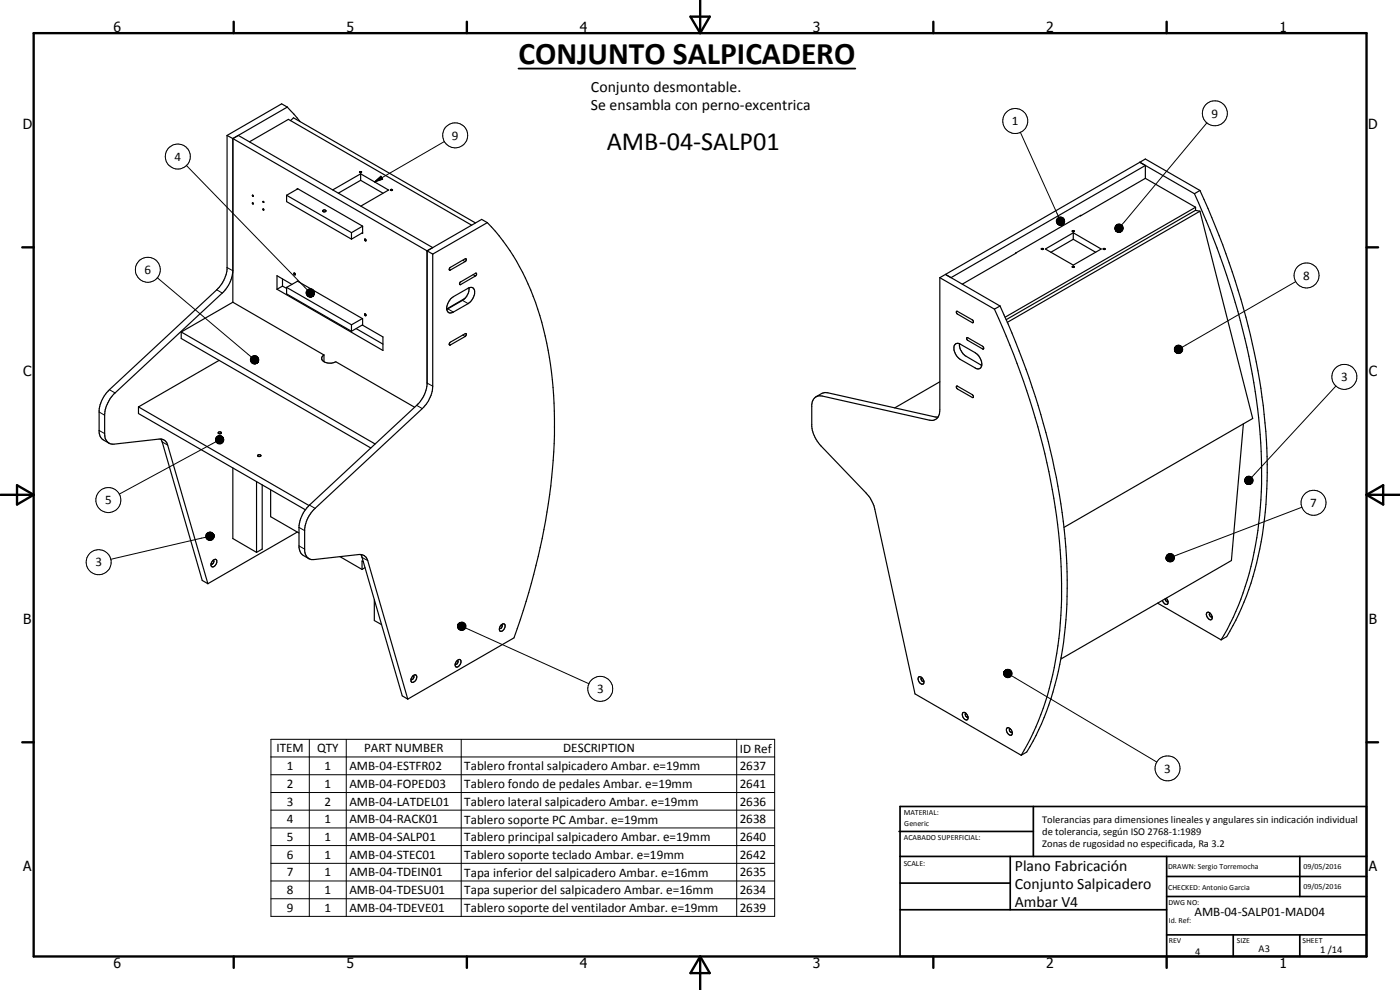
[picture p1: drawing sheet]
<svg xmlns="http://www.w3.org/2000/svg" width="420mm" height="297mm" viewBox="0 0 420 297" stroke-linecap="round" stroke-linejoin="round" font-family="sans-serif">
<g fill="none" stroke="#000" stroke-width=".35">
<path d="M86.2 32.1l-16.3 9.5M86.2 32.1l-1.7-.9-16.4 9.4M86.2 32.1l3.9 4.4M87.2 36.2l.9-.9 54.6 31.6M68.1 40.6v40.2a10.2 10.2 0 0 1-3 6.2l-32.3 29.9a10.2 10.2 0 0 0-3.1 6.2v6.5l.3 1.3a4.5 4.5 0 0 0 2.7 2.1M68.1 40.6l1.8 1M69.9 41.6v49.1M69.9 41.6l1.6-1 58.4 33.7M69.9 41.6l58.3 33.7M74.9 42.5l11.7-6.7 55 31.8M75.8 58.5l.2 .4zM86 58.6v1.9l19.5 11.3"/>
<path d="M86 58.6l19.5 11.2M89.2 56.8v-.2l19.6 11.3M89.4 56.6l-3.4 2M107.9 51.6h.6l-.2 .2zM108.2 52.2l-8.3 4.8M108.2 54.1l-6.7 3.9M108.2 52.2v1.9M108.2 52.2l8.4 4.8-8.3 4.8M108.2 54.1l6.7 3.9M117.2 57l.3-.2 .3 .3-.3 .1zM342.1 48.7l1.6-1 16.4 9.4M342.1 48.7l16.4 9.4"/>
<path d="M342.1 48.7l1.6 1M342.1 48.7l-58.4 33.6M343.7 49.7v3.8M343.7 49.7l-58.3 33.6-1.7-1M343.7 53.5l-19.5 11.2M343.7 53.5l15.1 8.7M358.5 58.1a211.6 211.6 0 0 1 19.9 74.8 112 112 0 0 1-6.7 48.8l-3.3 7-1.9 3.3M360.1 57.1a211.3 211.3 0 0 1 20.1 77.4 110.7 110.7 0 0 1-6.1 44.3l-2.3 5.5-2.7 5.1-.9 1.6-1.7 1M360.1 57.1l-1.6 1M75.8 60.9l.2 .3zM78.9 60.5h.3v.2zM78.9 62.8h.3v.2z"/>
<path d="M96.8 63.2a.46 .46 0 0 1 .6-.3 .46 .46 0 0 1 .3 .6h-.6zM105.5 69.8v2M108.8 67.9v2.1l-.1-.1M108.8 69.8l-3.3 2M108.8 67.9l-3.3 1.9M109.4 71.8a.26 .26 0 0 1 .4 .1 .26 .26 0 0 1-.2 .4zM109.5 71.7v.1M128.2 75.3v40.1a9.9 9.9 0 0 1-3.2 6.2l-32.1 30a10.5 10.5 0 0 0-3.2 6.1v6.6l.2 .8 .9 1.4 1.9 1.1M128.2 75.3l1.7 .9M129.9 76.2v39.7a10.1 10.1 0 0 1-3.2 6.7l-32.1 29.9a9.9 9.9 0 0 0-3.2 6.2v6.6l.4 1.2 .9 1.1M146.3 66.8a70.8 70.8 0 0 1 17.8 36.1 140.4 140.4 0 0 1-.4 53.4 214.1 214.1 0 0 1-9.4 35.1l-31.9 18.4M146.3 66.8l-16.4 9.4"/>
<path d="M146.3 66.8l-1.7-1-16.4 9.5M304.8 75.9v.1M304.8 75.9l-16 9.4M312.5 74.6l.5-.1 .1 .3h-.5zM313.7 74.7l8.4-4.9 8.4 4.9-8.4 4.8zM321.9 69.2l.5 .2-.4 .1-.2-.2zM322.1 69.8v2M322.1 71.8l6.7 3.9M322.1 71.8l-6.7 3.9M324.4 64.7l-19.6 11.2M331.1 74.6h.5a.26 .26 0 0 1-.2 .3 .26 .26 0 0 1-.3-.3zM358.8 63.1l1.3 .3"/>
<path d="M358.8 63.1l-56.8 32.8M358.8 62.2v.9M358.8 62.2l-57.1 33M360.1 63.4l-57.8 33.3M360.1 63.4l15.9 62.2-56.7 32.6M54.4 99.6l58.2 33.6M54.4 99.6v2l56.9 32.8M69.9 81.2a9.9 9.9 0 0 1-3.2 6.7l-32.2 30a10.1 10.1 0 0 0-3.1 6.7v5.5a3.1 3.1 0 0 0 1.3 2.9M69.9 90.7l27.3 15.8M69.9 90.7l-15.5 8.9M84.8 83.7v2.2M84.8 85.9l1.2 .6"/>
<path d="M84.8 85.9l-1.7 .9M86 86.2v2l19.5 11.2M86 86.2l19.5 11.3M87.6 85.3l-4.5-2.6v4.1M88.3 81.9l.2 .1 .1 .5-.3-.2zM89.2 84.4l19.6 11.2v2l6.1 3.5v4.1l-31.8-18.4M89.3 84.4l-3.3 1.8M105.5 97.5v1.9M106.9 98.6l8 4.7M108.7 95.6l-3.2 1.9M108.8 97.5l-3.3 1.9M109.4 94.2l.4 .1v.4z"/>
<path d="M109.5 94.1v.1M135 80.3l4.6-2.7a.43 .43 0 0 1 .4 .5 .43 .43 0 0 1-.4 .4l-4.7 2.6-.1-.3zM138.1 84.6l4.7-2.6a.47 .47 0 0 1 .2 .4 .47 .47 0 0 1-.3 .4l-4.6 2.6-.2-.2zM139.5 89.5l-5.4 3.2M140.7 86.4a4.4 4.4 0 0 1-1.9 3.7l-4.7 2.7M140.7 86.4a1.24 1.24 0 0 1 1.5 .2 1.24 1.24 0 0 1 .2 1.4 4.6 4.6 0 0 1-1.9 3.1l-4.5 2.5a1.19 1.19 0 0 1-1.2 .3 1.19 1.19 0 0 1-.7-1.1M140.7 86.4l-4.7 2.6a4.6 4.6 0 0 0-1.9 3.8M282.1 83.3v39.7a2.6 2.6 0 0 1-3.2 3.1l-32.2-7.3h-1.1l-.7 .2M282.1 83.3l16.3 9.5M283.7 82.3l-1.6 1M283.7 82.3l16.4 9.5M287.1 93.5l.2-.1 4.5 2.6a.43 .43 0 0 1 .4 .4 .43 .43 0 0 1-.4 .4l-4.6-2.7z"/>
<path d="M298.4 92.8a208.7 208.7 0 0 1 20.1 79.8 104.6 104.6 0 0 1-7.6 45.5l-1.7 3.6-2.7 4.9M300.1 91.8a218.1 218.1 0 0 1 19.8 72.3 117 117 0 0 1-5.8 49.4l-1.5 3.7-3.5 6.8-1 1.6-1.6 1M300.1 91.8l-1.7 1M321.8 80.1l.3-.2 .3 .2-.3 .2zM65.8 108.1l-24.2 14M97.2 106.5v2M97.2 106.5a1.18 1.18 0 0 0-.6 1.3 1.18 1.18 0 0 0 1.1 1l1.8 .2 1.3-.5 23.6 13.7M135.2 102.7l4.7-2.6v.5l-.3 .4-4.6 2.5-.2-.3zM244.9 119l-.8 .8-.5 1.6v6.6a10.2 10.2 0 0 0 2.8 5.8l13.6 14.2a10.3 10.3 0 0 1 2.5 4.8l12.1 55.4 31.9 18.4M244.9 119a4.3 4.3 0 0 1 3.5-1.1l33.1 7.2M282.1 114.6l-13.6 7.8M287.1 115.9h.2l4.5 2.5 .3 .4v.5l-4.8-2.6z"/>
<path d="M287.9 103.1a4.5 4.5 0 0 0 2 3.8l4.7 2.7M288 103.1a1.25 1.25 0 0 0-1.4 .3 1.25 1.25 0 0 0-.3 1.4 4.5 4.5 0 0 0 1.9 3.1l4.5 2.5a1.18 1.18 0 0 0 1.2 .2 1.18 1.18 0 0 0 .7-1M288 103.1l4.7 2.7a4.3 4.3 0 0 1 1.9 3.8M290.1 101.4l.4-.1 4.4 2.6 .3 .8-.2 .1-4.5-2.6-.4-.4zM32.7 133l1.5 .3 13.5-1.6a2.27 2.27 0 0 1 2.6 1.9l12.1 41.5M41.6 122.1l51.1 29.6M41.6 122.1v2l50 28.9M48.3 131.7l12.4 42.5 1.7 .9M65.5 129.8l.6-.2 .4 .2a.47 .47 0 0 1-.5 .4 .47 .47 0 0 1-.5-.4zM77.4 136.6l.5-.2 .4 .3a.56 .56 0 0 1-.5 .3 .56 .56 0 0 1-.5-.3zM373.2 127.2l-3.6 41-51.2 29.5M69.9 140.4v21.2l7.1 4.1"/>
<path d="M77 144.5v21.2M78.7 145.5v19.3l-1.7 .9M81.2 147v8l8.5 4.9M89.2 159.6l-26.8 15.5M63.4 169.2h.1M64 168.1l.7-.3a1.29 1.29 0 0 1-.4 2.1l-.5 .2-.5-.4 .2-1zM64 168.1a.64 .64 0 0 1 0 .8 .64 .64 0 0 1-.6 .3M92.7 167.6l1.5 .3 13.6-1.5a2.33 2.33 0 0 1 2.6 1.8l12 41.6M102 167l6.7 3.9M108.3 166.4l12.4 42.4 1.7 1M109 168.5l-.3-.2v2.6M109.5 170.3l-.8 .6"/>
<path d="M112.3 180v6.2l2.2 1.2M349.7 179.7v.3a.54 .54 0 0 0 .3 .5 .54 .54 0 0 0 .6-.1M350 179.5a1.16 1.16 0 0 1 .2 1.9l-.6-.2-.7-1.1M137.2 198.2a.59 .59 0 0 1 .1 .7 .59 .59 0 0 1-.7 .3M137.2 198.2l.8-.3a1.34 1.34 0 0 1-.6 2.2l-.5 .1a1.35 1.35 0 0 1 .3-2zM149.9 188.5v.1M150.3 187.6l.6-.4h.5a1.36 1.36 0 0 1 0 1.5 1.36 1.36 0 0 1-1.4 .6 1.56 1.56 0 0 1 .3-1.7zM150.4 187.5a.62 .62 0 0 1 .2 .8 .62 .62 0 0 1-.7 .3M347.4 181l19.1 11M362.2 183.8a1.38 1.38 0 0 1 1.4 .6 1.38 1.38 0 0 1 0 1.5 1.46 1.46 0 0 1-1.4-2.1zM363.2 184h-.1a.66 .66 0 0 0 0 .8 .66 .66 0 0 0 .7 .2M123.8 202.9a.69 .69 0 0 1 .9-.4 .69 .69 0 0 1 .3 1 1.1 1.1 0 0 1-1.6 1v-.9z"/>
<path d="M123.9 202.8h.2a.69 .69 0 0 1 0 .7 .69 .69 0 0 1-.7 .4l-.1-.1M275.7 203.1a1.41 1.41 0 0 1 1.3 .7 1.41 1.41 0 0 1 .1 1.4 1.44 1.44 0 0 1-1.4-2.1zM276.7 203.3l-.1 .1a.69 .69 0 0 0-.1 .7 .69 .69 0 0 0 .7 .3l.1-.1M289 213.9a1.31 1.31 0 0 1 1.3 .6 1.31 1.31 0 0 1-.2 1.5 1.59 1.59 0 0 1-1.1-2.1zM289.9 214l-.1 .1a.63 .63 0 0 0 0 .7 .63 .63 0 0 0 .7 .3M302.2 218.4a1.34 1.34 0 0 1 1.4 .7 1.34 1.34 0 0 1-.2 1.5 1.54 1.54 0 0 1-1.2-2.2zM303.2 218.7h-.1a.69 .69 0 0 0-.1 .7 .69 .69 0 0 0 .7 .4l.1-.1"/>
</g>
<g fill="none" stroke="#000" stroke-width=".3">
<path d="M306.2 39.7l11.5 25.5M362.2 36.9l-25.6 30.6M56 49.7l36.2 37.3M112.4 54.6l1.9-1.7 .5 .9zM133.4 42.5l-21 12.1M138.9 78.1l.7 .4M317 66.2l1.8 1.3-1.8-1.1zM317 66.4l1.8 1.1-1.7-.8zM317.1 66.7l1.7 .8-1.7-.6zM317.1 65.9l1.7 1.6-1.8-1.3zM317.1 66.9l1.7 .6-1.5-.3zM317.2 65.7l1.6 1.8-1.7-1.6z"/>
<path d="M317.3 67.2l1.5 .3zM317.4 65.4l.2-.1 1.2 2.2zM317.4 65.4l1.4 2.1-1.6-1.8zM317.5 67.4l1.3 .1zM317.6 65.3l.3-.1 .9 2.3zM317.7 67.5h1.1zM317.9 65.2l.3-.1 .6 2.4zM318 67.6l.8-.1zM318.2 65.1h.2l.4 2.4zM318.3 67.6l.5-.1zM318.4 65.1l.3 .1 .1 2.3zM318.5 67.6l.3-.1z"/>
<path d="M318.7 65.2l.2 .1-.1 2.2zM318.8 67.5l.4-.3zM318.8 67.5l.6-.5zM318.8 65.2v2.3M318.9 65.3l.2 .1-.3 2.1zM319.1 65.4l.2 .3-.5 1.8zM319.3 65.7l.1 .2-.6 1.6zM319.4 65.9l-.6 1.6zM319.5 66.7l-.7 .8zM319.5 66.2v.2l-.7 1.1zM319.5 66.4l-.7 1.1zM334.6 68.5l.5 .9z"/>
<path d="M334.6 68.2l.5 1.2zM334.6 68.7l.5 .7zM334.7 67.9l.4 1.5zM334.7 69l.4 .4zM334.8 67.7l.3 1.7-.4-1.5zM334.8 69.2l.3 .2zM335 67.5l.2-.1-.1 2zM335 67.5l.1 1.9-.3-1.7zM335.1 69.4l.4 .3zM335.1 69.4l.7 .3zM335.1 69.4l1 .3zM335.1 69.4l1.2 .2z"/>
<path d="M335.1 69.4l1.5 .1-.3 .1zM335.1 69.4l1.7-.1zM335.1 69.4l1.8-.3-.1 .2zM335.1 69.4l1.9-.6-.1 .3zM335.1 69.4l2-.8-.1 .2zM335.1 69.4l2-1.1v.3zM335.1 69.4l1.9-1.3 .1 .2zM335.1 69.4l1.8-1.6 .1 .3zM335.1 67.4v2M335.2 67.4l.3-.1-.4 2.1zM335.5 67.3l.3-.1-.7 2.2zM335.8 67.2h.2l-.9 2.2z"/>
<path d="M336 67.2l.3 .1-1.2 2.1zM336.3 67.3l.2 .1-1.4 2zM336.5 67.4l.3 .2-1.7 1.8zM336.8 67.6l.1 .2-1.8 1.6zM47.2 83.4l28.3 23.7M65.1 87l1.6 .9M68.1 80.3l1.8 .9M91.9 87.8l2.1 1-2.1-.7zM91.9 87.6l2.1 1.2-2.1-1zM91.9 88.1l2.1 .7-2-.4zM92 88.4l2 .4-1.9-.2zM92 87.3l2 1.5-2.1-1.2z"/>
<path d="M92.1 88.6l1.9 .2h-1.7zM92.1 87.1l.3-.2 1.6 1.9zM92.1 87.1l1.9 1.7-2-1.5zM92.3 88.8h1.7l-1.5 .2zM92.4 86.9l.2-.1 1.4 2zM92.5 89l1.5-.2zM92.6 86.8l.2-.1 1.2 2.1zM92.7 89.1l1.3-.3zM92.8 86.7h.3l.9 2.1zM93 89.2l1-.4zM93.1 86.7h.3l.6 2.1zM93.2 89.2l.8-.4z"/>
<path d="M93.4 86.7h.2l.4 2.1zM93.5 89.1l.5-.3zM93.6 86.7l.3 .2 .1 1.9zM93.8 88.9l.2-.1zM93.9 86.9l.2 .2-.1 1.7zM94.1 87.1l.1 .2-.2 1.5zM94.2 87.3l-.2 1.5zM94.3 88.3l-.3 .5zM94.3 87.5l-.3 1.3zM94.3 88.1l-.3 .7zM94.3 87.8l-.3 1zM134.4 92.7l1.6 .9"/>
<path d="M134.8 80.8l.4 .2M137.9 85.2l.3 .2M138.8 90.1l1.7 1M142 82.4l.7 .4M388.9 84.5l-34.1 19.7M32.8 116.9l1.7 1M75.1 108l2.3 .8-2.2-.5zM75.2 107.7l2.2 1.1-2.3-.8zM75.2 107.5l2.2 1.3-2.2-1.1zM75.2 108.3l2.2 .5-2.1-.3zM75.3 108.5l2.1 .3h-1.9zM75.3 108.6h2.1"/>
<path d="M75.3 107.2l2.1 1.6-2.2-1.3zM75.5 108.8h1.9l-1.8 .2zM75.5 107.1l.3-.2 1.6 1.9zM75.5 107.1l1.9 1.7-2.1-1.6zM75.6 109l1.8-.2-1.5 .3zM75.8 106.9l.2-.1 1.4 2zM75.9 109.1l1.5-.3zM76 106.8l.3-.1 1.1 2.1zM76.1 109.2l1.3-.4zM76.3 106.7h.2l.9 2.1zM76.4 109.2l1-.4zM76.5 106.7l.3 .1 .6 2z"/>
<path d="M76.7 109.2l.7-.4zM76.8 106.8h.2l.4 2zM76.9 109.1l.5-.3zM77 106.8l.2 .3 .2 1.7zM77.2 109l.2-.2zM77.2 107.1l.2 .1v1.6zM77.4 107.2v1.6zM77.5 107.5l-.1 1.3zM77.6 108.3l-.2 .5zM77.6 108l-.2 .8zM77.6 107.7l-.2 1.1zM128.2 114.9l1.7 1"/>
<path d="M134.8 103.3l.4 .2M138.9 100.5l.7 .5M352.5 104.6l.1 .9zM352.5 104.9l.1 .6zM352.5 104.4l.1 1.1zM352.5 105.2l.1 .3zM352.6 105.5l.4 .3zM352.6 105.5l.6 .5zM352.6 105.5l.9 .5zM352.6 105.5l1.1 .6zM352.6 105.5l1.4 .5-.3 .1zM352.6 105.5l1.7 .4-.3 .1z"/>
<path d="M352.6 105.5l1.9 .3-.2 .1zM352.6 105.5l2.1 .1-.2 .2zM352.6 105.5l2.2-.1-.1 .2zM352.6 105.5l2.3-.4-.1 .3zM352.6 105.5l2.4-.7-.1 .3zM352.6 105.5l2.3-.9 .1 .2zM352.6 105.5l2.3-1.2v.3zM352.6 105.5l2.1-1.4 .2 .2zM352.6 105.5l1.9-1.6 .2 .2zM352.6 104.1l.2-.2-.2 1.6zM352.6 104.1v1.4zM352.6 105.5h2.2"/>
<path d="M352.8 103.9l.2-.1-.4 1.7zM353 103.8l.3-.2-.7 1.9zM353.3 103.6h.2l-.9 1.9zM353.5 103.6l.3-.1-1.2 2zM353.8 103.5l.3 .1-1.5 1.9zM354.1 103.6l.2 .1-1.7 1.8zM354.3 103.7l.2 .2-1.9 1.6zM400.9 115.8l-25.2 27.4M29.7 129.2l1.7 .9M29.7 123.6l1.7 1M48.7 132.6l1.6 1M64.7 131.6l2.3-.2-2.3 .5z"/>
<path d="M64.7 131.9l2.3-.5-2.3 .8zM64.7 132.2l2.3-.8-2.3 1zM64.7 131.5h2.3M64.7 132.4l2.3-1-2.2 1.2zM64.8 131.4h2.2l-2.3 .2zM64.8 132.5l-29 15.8M64.8 131.3h2.2M64.8 132.6l2.2-1.2-1.9 1.4zM64.9 131.1l.2-.1 1.9 .4zM64.9 131.1l2.1 .3h-2.2zM65.1 132.8l1.9-1.4-1.7 1.6zM65.1 131l.3-.2 1.6 .6z"/>
<path d="M65.3 133l1.7-1.6-1.5 1.7zM65.4 130.8l.2-.1 1.4 .7zM65.6 130.7l1.4 .7zM65.9 130.7l1.1 .7zM66.2 130.7l.8 .7zM66.4 130.8l.6 .6zM66.6 130.9l.4 .5zM67 131.4l-1.2 1.8-.3-.1zM67 131.4l-.9 1.8h-.3zM67 131.4l-.7 1.7-.2 .1zM67 131.4l-.5 1.6-.2 .1zM67 131.4l-.3 1.4-.2 .2z"/>
<path d="M67 131.4v1.2l-.3 .2zM67 131.4v1.2zM67 131.4l.1 1zM67 131.4l.1 .7zM67 131.4l.1 .5zM67 131.4l.1 .2zM125 121.6l1.7 1M62.3 159.9l.2-.1 1.7 .8zM62.5 159.8l.3-.1 1.4 .9zM62.8 159.7l.2-.1 1.2 1zM63 159.6l.3 .1 .9 .9zM63.3 159.7l.9 .9z"/>
<path d="M63.5 159.8l.7 .8zM63.8 159.9l.4 .7zM89.7 158.2l1.7 1M92.9 151.6l1.7 .9M373.5 144.1l.5 .9zM373.6 143.8l.4 1.2zM373.6 144.4l.4 .6zM373.7 144.6l.3 .4zM373.7 143.6l.3 1.4-.4-1.2zM373.8 144.8l.2 .2zM373.8 143.3l.2-.2v1.9zM373.8 143.3l.2 1.7z"/>
<path d="M374 145l.4 .3zM374 145l.7 .4zM374 145l1 .4zM374 145l1.2 .3zM374 145l1.4 .2-.2 .1zM374 145h1.7l-.3 .2zM374 145l1.9-.2-.2 .2zM374 145l2-.4-.1 .2zM374 145l2-.7v.3zM374 145l2.1-.9-.1 .2zM374 145l2-1.2 .1 .3zM374 145l1.9-1.4 .1 .2z"/>
<path d="M374 145l1.7-1.7 .2 .3zM374 143.1l.3-.1-.3 2zM374.1 143v2M374.3 143l.2-.1-.5 2.1zM374.5 142.9h.3l-.8 2.1zM374.8 142.9h.3l-1.1 2.1zM375.1 142.9l.2 .1-1.3 2zM375.3 143l.3 .1-1.6 1.9zM375.6 143.1l.1 .2-1.7 1.7zM390.7 152.2l-38.3 14.7M61.8 160.8l2.4-.2-2.4 .4zM61.8 161l2.4-.4-2.4 .7z"/>
<path d="M61.8 161.2l-28.5 6.6M61.8 160.7h2.4M61.8 160.5l2.4 .1-2.4 .2zM61.8 161.3l2.4-.7-2.3 .9zM61.9 160.3l2.3 .3-2.4-.1zM61.9 161.5l2.3-.9-2.1 1.2zM62 160.1l.3-.2 1.9 .7zM62 160.1l2.2 .5-2.3-.3zM62.1 161.8l2.1-1.2-1.9 1.3zM62.3 161.9l1.9-1.3-1.7 1.5zM62.5 162.1l1.7-1.5-1.4 1.5zM64 160.1l.2 .5z"/>
<path d="M64.2 160.6l-1.1 1.5h-.3zM64.2 160.6l-.9 1.5h-.2zM64.2 160.6l-.6 1.4-.3 .1zM64.2 160.6l-.6 1.4zM64.2 160.6l-.4 1.2zM64.2 160.6l-.2 1.1zM64.2 160.6l-.1 .8zM64.2 160.6v.6zM64.2 160.6v.3zM89.7 163.8l1.7 1M108.7 167.3l1.7 .9M350 167.3v.5z"/>
<path d="M350 167.5v.3zM350 167v.8zM350 167.8l.3 .4zM350 167.8l.6 .6zM350 167.8l.8 .7zM350 167.8l1.1 .8zM350 167.8l1.3 .8zM350 167.8l1.6 .7-.3 .1zM350 167.8l1.8 .6-.2 .1zM350 167.8l2.1 .5-.3 .1zM350 167.8l2.2 .3-.1 .2zM350 167.8h2.4l-.2 .3z"/>
<path d="M350 167.8l2.5-.2-.1 .2zM350 167.8l2.5-.5v.3zM350 167.8l2.4-.8 .1 .3zM350 167.8l2.3-1 .1 .2zM350 167.8l2.2-1.3 .1 .3zM350 167.8l1.9-1.4 .3 .1zM350 167.8l1.7-1.6 .2 .2zM350 167.9h2.4M350 167.7h2.5M350.1 166.8l-.1 1zM350.3 166.5l.2-.2-.5 1.5zM350.3 166.5l-.3 1.3z"/>
<path d="M350.5 166.3l.2-.1-.7 1.6zM350.7 166.2l.2-.1-.9 1.7zM350.9 166.1h.3l-1.2 1.7zM351.2 166.1h.3l-1.5 1.7zM351.5 166.1l.2 .1-1.7 1.6zM137.4 187.4l-.1 .5zM137.4 187.4v.8zM137.4 187.4v1.1zM137.4 187.4l.2 1.3zM137.4 187.4l.4 1.5-.2-.2zM137.4 187.4l.6 1.6-.2-.1zM137.4 187.4l.8 1.7-.2-.1z"/>
<path d="M137.4 187.4l1.1 1.7h-.3zM137.4 187.4l1.4 1.7h-.3zM137.4 187.4l1.7 1.7h-.3zM137.4 187.4l1.9 1.5-.2 .2zM137.4 187.4l2.1 1.4-.2 .1zM137.4 187.4l2.2 1.2-.1 .2zM137.4 187.4l2.4 .9-.2 .3zM137.4 187.4l2.4 .6v.3zM137.4 187.4l2.4 .3v.3zM137.4 187.4l2.4 .1v.2zM137.4 187.4l2.2-.2 .2 .3zM137.4 187.4l2.1-.3 .1 .1z"/>
<path d="M137.4 187.4l1.9-.5 .2 .2zM137.4 187.4l1.6-.7 .3 .2zM137.4 187.4l1.6-.7zM137.4 187.4l1.4-.7zM137.4 187.4l1.1-.7zM137.4 187.4h2.4M137.6 187.2l.1-.2-.3 .4zM137.6 187.2l-.2 .2zM137.7 187l.3-.2-.6 .6zM138 186.8l.2-.1-.8 .7zM139.7 188.4l37 16.7M301.4 201.5l-.2 .5z"/>
<path d="M301.4 201.5l-.2 .7zM301.4 201.5l-.1 1zM301.4 201.5v1.2zM301.4 201.5l.2 1.4zM301.4 201.5l.4 1.6-.2-.2zM301.4 201.5l.6 1.7-.2-.1zM301.4 201.5l.9 1.8-.3-.1zM301.4 201.5l1.1 1.8h-.2zM301.4 201.5l1.4 1.8h-.3zM301.4 201.5l1.7 1.7-.3 .1zM301.4 201.5l1.9 1.5-.2 .2zM301.4 201.5l2.1 1.3-.2 .2z"/>
<path d="M301.4 201.5l2.2 1.1-.1 .2zM301.4 201.5l2.3 .9-.1 .2zM301.4 201.5l2.3 .6v.3zM301.4 201.5l2.3 .3v.3zM301.4 201.5h2.2l.1 .3zM301.4 201.5l2.1-.2 .1 .2zM301.4 201.5l1.9-.4 .2 .2zM301.4 201.5l1.7-.5 .2 .1zM301.4 201.5l1.4-.6 .3 .1zM301.4 201.5l1.4-.6zM301.4 201.5l1.1-.7zM301.4 201.5l.9-.7z"/>
<path d="M301.4 201.4h2.2M301.6 201.2l.2-.2-.4 .5zM301.6 201.2l-.2 .3zM301.8 201l.2-.1-.6 .6zM303.6 202.7l43.6 25.9M81.3 221.8h151.2v53.2h-151.2zM81.3 227.1h151.2M81.3 232.5h151.2M81.3 237.8h151.2M92.8 221.8v53.2M103.9 221.8v53.2M138.4 221.8v53.2"/>
<path d="M221.1 221.8v53.2M81.3 243.1h151.2M81.3 248.4h151.2M81.3 253.7h151.2M81.3 259h151.2M81.3 264.3h151.2M81.3 269.7h151.2"/>
<circle cx="304.7" cy="36.3" r="3.8"/>
<circle cx="364.6" cy="34" r="3.7"/>
<circle cx="53.4" cy="47" r="3.7"/>
<circle cx="136.6" cy="40.6" r="3.7"/>
<circle cx="44.4" cy="80.9" r="3.7"/>
<circle cx="392.1" cy="82.6" r="3.7"/>
<circle cx="403.5" cy="113.1" r="3.8"/>
<circle cx="32.5" cy="150.1" r="3.8"/>
<circle cx="394.2" cy="150.9" r="3.7"/>
<circle cx="29.6" cy="168.7" r="3.8"/>
<circle cx="180.1" cy="206.7" r="3.7"/>
<circle cx="350.4" cy="230.5" r="3.7"/>
</g>
<g fill="none" stroke="#000" stroke-width=".71">
<path d="M10.1 9.9h400v277.1h-400zM70.1 6.5v3.4M140.1 6.5v3.4M207.2 5h5.8l-2.9 4.9zM210.1 0v9.9M280.1 6.5v3.4M350.1 6.5v3.4M6.7 74.2h3.4M410.1 74.2h3.5M.1 148.5h10M5.1 145.6l5 2.9-5 2.9zM410.1 148.5h10"/>
<path d="M410.1 148.5l5-2.9v5.8zM6.7 222.7h3.4M410.1 222.7h3.5M70.1 287v3.4M140.1 287v3.4M210.1 287v10M210.1 287l2.9 5h-5.8zM280.1 287v3.4M350.1 287v3.4"/>
</g>
<g fill="none" stroke="#000" stroke-width=".51">
<path d="M269.8 249.5h40.3M270.1 242h140v45h-140zM270.1 257h140M303.2 257v16M310.1 242v15M350.1 257v30M390.1 257v12M270.1 265h33.1M270.1 273h80M350.1 269h60M350.1 263h60M350.1 280.5h60"/>
<path d="M370.1 280.5v6.5M390.1 280.5v6.5"/>
</g>
<path d="M155.6 20.6h101.1" fill="none" stroke="#000" stroke-width=".53"/>
<g fill="#000">
<path d="M112.4 54.6l1.9-1.7 .5 .9zM318.8 67.5l.4-.3zM318.8 67.5l.6-.5zM319.5 66.7l-.7 .8zM319.5 66.4l-.7 1.1zM319.5 66.2v.2l-.7 1.1zM319.4 65.9l-.6 1.6zM319.3 65.7l.1 .2-.6 1.6zM319.1 65.4l.2 .3-.5 1.8zM318.2 65.1h.2l.4 2.4zM317.9 65.2l.3-.1 .6 2.4zM317.6 65.3l.3-.1 .9 2.3z"/>
<path d="M317.4 65.4l.2-.1 1.2 2.2zM317.4 65.4l1.4 2.1-1.6-1.8zM317.2 65.7l1.6 1.8-1.7-1.6zM317.1 65.9l1.7 1.6-1.8-1.3zM317 66.2l1.8 1.3-1.8-1.1zM317 66.4l1.8 1.1-1.7-.8zM317.1 66.7l1.7 .8-1.7-.6zM317.1 66.9l1.7 .6-1.5-.3zM317.3 67.2l1.5 .3zM317.5 67.4l1.3 .1zM317.7 67.5h1.1zM318 67.6l.8-.1z"/>
<path d="M318.3 67.6l.5-.1zM318.5 67.6l.3-.1zM335.1 69.4l.4 .3zM335.1 69.4l.7 .3zM335.1 69.4l1 .3zM335.1 69.4l1.2 .2zM335.1 69.4l1.5 .1-.3 .1zM335.1 69.4l1.7-.1zM335.1 69.4l1.8-.3-.1 .2zM335.1 69.4l1.9-.6-.1 .3zM335.1 69.4l2-.8-.1 .2zM335.1 69.4l2-1.1v.3z"/>
<path d="M335.1 69.4l1.9-1.3 .1 .2zM335.1 69.4l1.8-1.6 .1 .3zM336.8 67.6l.1 .2-1.8 1.6zM336.5 67.4l.3 .2-1.7 1.8zM336.3 67.3l.2 .1-1.4 2zM336 67.2l.3 .1-1.2 2.1zM335.8 67.2h.2l-.9 2.2zM335.5 67.3l.3-.1-.7 2.2zM335 67.5l.1 1.9-.3-1.7zM334.8 67.7l.3 1.7-.4-1.5zM334.7 67.9l.4 1.5zM334.6 68.2l.5 1.2z"/>
<path d="M334.6 68.5l.5 .9zM334.6 68.7l.5 .7zM334.7 69l.4 .4zM334.8 69.2l.3 .2zM94.3 88.3l-.3 .5zM94.3 88.1l-.3 .7zM94.3 87.8l-.3 1zM94.3 87.5l-.3 1.3zM94.2 87.3l-.2 1.5zM94.1 87.1l.1 .2-.2 1.5zM93.9 86.9l.2 .2-.1 1.7zM93.4 86.7h.2l.4 2.1z"/>
<path d="M93.1 86.7h.3l.6 2.1zM92.8 86.7h.3l.9 2.1zM92.6 86.8l.2-.1 1.2 2.1zM92.4 86.9l.2-.1 1.4 2zM92.1 87.1l.3-.2 1.6 1.9zM92.1 87.1l1.9 1.7-2-1.5zM92 87.3l2 1.5-2.1-1.2zM91.9 87.6l2.1 1.2-2.1-1zM91.9 87.8l2.1 1-2.1-.7zM91.9 88.1l2.1 .7-2-.4zM92.1 88.6l1.9 .2h-1.7zM92.3 88.8h1.7l-1.5 .2z"/>
<path d="M92.5 89l1.5-.2zM92.7 89.1l1.3-.3zM93 89.2l1-.4zM93.2 89.2l.8-.4zM93.5 89.1l.5-.3zM93.8 88.9l.2-.1zM77.6 108.3l-.2 .5zM77.6 108l-.2 .8zM77.6 107.7l-.2 1.1zM77.5 107.5l-.1 1.3zM77.4 107.2v1.6zM77.2 107.1l.2 .1v1.6z"/>
<path d="M77 106.8l.2 .3 .2 1.7zM76.8 106.8h.2l.4 2zM76.5 106.7l.3 .1 .6 2zM76.3 106.7h.2l.9 2.1zM76 106.8l.3-.1 1.1 2.1zM75.8 106.9l.2-.1 1.4 2zM75.5 107.1l.3-.2 1.6 1.9zM75.5 107.1l1.9 1.7-2.1-1.6zM75.3 107.2l2.1 1.6-2.2-1.3zM75.2 107.5l2.2 1.3-2.2-1.1zM75.2 107.7l2.2 1.1-2.3-.8zM75.1 108l2.3 .8-2.2-.5z"/>
<path d="M75.2 108.3l2.2 .5-2.1-.3zM75.5 108.8h1.9l-1.8 .2zM75.6 109l1.8-.2-1.5 .3zM75.9 109.1l1.5-.3zM76.1 109.2l1.3-.4zM76.4 109.2l1-.4zM76.7 109.2l.7-.4zM76.9 109.1l.5-.3zM77.2 109l.2-.2zM352.6 105.5l.4 .3zM352.6 105.5l.6 .5zM352.6 105.5l.9 .5z"/>
<path d="M352.6 105.5l1.1 .6zM352.6 105.5l1.4 .5-.3 .1zM352.6 105.5l1.7 .4-.3 .1zM352.6 105.5l1.9 .3-.2 .1zM352.6 105.5l2.4-.7-.1 .3zM352.6 105.5l2.3-.9 .1 .2zM352.6 105.5l2.3-1.2v.3zM352.6 105.5l2.1-1.4 .2 .2zM352.6 105.5l1.9-1.6 .2 .2zM354.3 103.7l.2 .2-1.9 1.6zM354.1 103.6l.2 .1-1.7 1.8zM353.8 103.5l.3 .1-1.5 1.9z"/>
<path d="M353.5 103.6l.3-.1-1.2 2zM353.3 103.6h.2l-.9 1.9zM353 103.8l.3-.2-.7 1.9zM352.8 103.9l.2-.1-.4 1.7zM352.6 104.1l.2-.2-.2 1.6zM352.6 104.1v1.4zM352.5 104.4l.1 1.1zM352.5 104.6l.1 .9zM352.5 104.9l.1 .6zM352.5 105.2l.1 .3zM66.6 130.9l.4 .5zM66.4 130.8l.6 .6z"/>
<path d="M66.2 130.7l.8 .7zM65.9 130.7l1.1 .7zM65.6 130.7l1.4 .7zM65.4 130.8l.2-.1 1.4 .7zM65.1 131l.3-.2 1.6 .6zM64.7 131.6l2.3-.2-2.3 .5zM64.7 131.9l2.3-.5-2.3 .8zM64.7 132.2l2.3-.8-2.3 1zM64.7 132.4l2.3-1-2.2 1.2zM64.8 132.6l2.2-1.2-1.9 1.4zM65.1 132.8l1.9-1.4-1.7 1.6zM65.3 133l1.7-1.6-1.5 1.7z"/>
<path d="M67 131.4l-1.2 1.8-.3-.1zM67 131.4l-.9 1.8h-.3zM67 131.4l-.7 1.7-.2 .1zM67 131.4l-.5 1.6-.2 .1zM67 131.4l-.3 1.4-.2 .2zM67 131.4v1.2l-.3 .2zM67 131.4v1.2zM67 131.4l.1 1zM67 131.4l.1 .7zM67 131.4l.1 .5zM67 131.4l.1 .2zM374 145l.4 .3z"/>
<path d="M374 145l.7 .4zM374 145l1 .4zM374 145l1.2 .3zM374 145l1.4 .2-.2 .1zM374 145h1.7l-.3 .2zM374 145l1.9-.2-.2 .2zM374 145l2-.4-.1 .2zM374 145l2-.7v.3zM374 145l2.1-.9-.1 .2zM374 145l2-1.2 .1 .3zM374 145l1.9-1.4 .1 .2zM374 145l1.7-1.7 .2 .3z"/>
<path d="M375.6 143.1l.1 .2-1.7 1.7zM375.3 143l.3 .1-1.6 1.9zM375.1 142.9l.2 .1-1.3 2zM374.8 142.9h.3l-1.1 2.1zM374.5 142.9h.3l-.8 2.1zM374.3 143l.2-.1-.5 2.1zM373.8 143.3l.2-.2v1.9zM373.8 143.3l.2 1.7zM373.7 143.6l.3 1.4-.4-1.2zM373.6 143.8l.4 1.2zM373.5 144.1l.5 .9zM373.6 144.4l.4 .6z"/>
<path d="M373.7 144.6l.3 .4zM373.8 144.8l.2 .2zM64 160.1l.2 .5zM63.8 159.9l.4 .7zM63.5 159.8l.7 .8zM63.3 159.7l.9 .9zM63 159.6l.3 .1 .9 .9zM62.8 159.7l.2-.1 1.2 1zM62.5 159.8l.3-.1 1.4 .9zM62.3 159.9l.2-.1 1.7 .8zM62 160.1l.3-.2 1.9 .7zM62 160.1l2.2 .5-2.3-.3z"/>
<path d="M61.8 161l2.4-.4-2.4 .7zM61.8 161.3l2.4-.7-2.3 .9zM61.9 161.5l2.3-.9-2.1 1.2zM62.1 161.8l2.1-1.2-1.9 1.3zM62.3 161.9l1.9-1.3-1.7 1.5zM62.5 162.1l1.7-1.5-1.4 1.5zM64.2 160.6l-1.1 1.5h-.3zM64.2 160.6l-.9 1.5h-.2zM64.2 160.6l-.6 1.4-.3 .1zM64.2 160.6l-.6 1.4zM64.2 160.6l-.4 1.2zM64.2 160.6l-.2 1.1z"/>
<path d="M64.2 160.6l-.1 .8zM64.2 160.6v.6zM64.2 160.6v.3zM350 167.8l.3 .4zM350 167.8l.6 .6zM350 167.8l.8 .7zM350 167.8l1.1 .8zM350 167.8l1.3 .8zM350 167.8l1.6 .7-.3 .1zM350 167.8l1.8 .6-.2 .1zM350 167.8l2.1 .5-.3 .1zM350 167.8l2.2 .3-.1 .2z"/>
<path d="M350 167.8l2.5-.5v.3zM350 167.8l2.4-.8 .1 .3zM350 167.8l2.3-1 .1 .2zM350 167.8l2.2-1.3 .1 .3zM350 167.8l1.9-1.4 .3 .1zM350 167.8l1.7-1.6 .2 .2zM351.5 166.1l.2 .1-1.7 1.6zM351.2 166.1h.3l-1.5 1.7zM350.9 166.1h.3l-1.2 1.7zM350.7 166.2l.2-.1-.9 1.7zM350.5 166.3l.2-.1-.7 1.6zM350.3 166.5l.2-.2-.5 1.5z"/>
<path d="M350.3 166.5l-.3 1.3zM350.1 166.8l-.1 1zM350 167v.8zM350 167.3v.5zM350 167.5v.3zM137.4 187.4l-.1 .5zM137.4 187.4v.8zM137.4 187.4v1.1zM137.4 187.4l.2 1.3zM137.4 187.4l.4 1.5-.2-.2zM137.4 187.4l.6 1.6-.2-.1zM137.4 187.4l.8 1.7-.2-.1z"/>
<path d="M137.4 187.4l1.1 1.7h-.3zM137.4 187.4l1.4 1.7h-.3zM137.4 187.4l1.7 1.7h-.3zM137.4 187.4l1.9 1.5-.2 .2zM137.4 187.4l2.1 1.4-.2 .1zM137.4 187.4l2.2 1.2-.1 .2zM137.4 187.4l2.4 .9-.2 .3zM137.4 187.4l2.4 .6v.3zM137.4 187.4l2.4 .3v.3zM137.4 187.4l1.9-.5 .2 .2zM137.4 187.4l1.6-.7 .3 .2zM137.4 187.4l1.6-.7z"/>
<path d="M137.4 187.4l1.4-.7zM137.4 187.4l1.1-.7zM138 186.8l.2-.1-.8 .7zM137.7 187l.3-.2-.6 .6zM137.6 187.2l.1-.2-.3 .4zM137.6 187.2l-.2 .2zM301.4 201.5l-.2 .5zM301.4 201.5l-.2 .7zM301.4 201.5l-.1 1zM301.4 201.5v1.2zM301.4 201.5l.2 1.4zM301.4 201.5l.4 1.6-.2-.2z"/>
<path d="M301.4 201.5l.6 1.7-.2-.1zM301.4 201.5l.9 1.8-.3-.1zM301.4 201.5l1.1 1.8h-.2zM301.4 201.5l1.4 1.8h-.3zM301.4 201.5l1.7 1.7-.3 .1zM301.4 201.5l1.9 1.5-.2 .2zM301.4 201.5l2.1 1.3-.2 .2zM301.4 201.5l2.2 1.1-.1 .2zM301.4 201.5l2.3 .9-.1 .2zM301.4 201.5l2.3 .6v.3zM301.4 201.5l2.3 .3v.3zM301.4 201.5l1.7-.5 .2 .1z"/>
<path d="M301.4 201.5l1.4-.6 .3 .1zM301.4 201.5l1.4-.6zM301.4 201.5l1.1-.7zM301.4 201.5l.9-.7zM301.8 201l.2-.1-.6 .6zM301.6 201.2l.2-.2-.4 .5zM301.6 201.2l-.2 .3z"/>
</g>
<path d="M319 65.3v2.2M352.6 105.6h2.1M352.6 105.3h2.3M61.8 160.4h2.4M137.4 187.6h2.4M137.4 187.2h2.2M301.4 201.6h2.3M301.4 201.3h2.1" fill="none" stroke="#000" stroke-width=".34"/>
<path d="M335.3 67.3v2.1M92 88.6h2M61.8 160.8h2.4" fill="none" stroke="#000" stroke-width=".42"/>
<path d="M318.6 65.1v2.4M93.8 86.7v2.1M64.9 131.2h2.1" fill="none" stroke="#000" stroke-width=".38"/>
<text font-size="9.4" x="155.6" y="19.3">CONJUNTO SALPICADERO</text>
<text font-size="7.9" x="182.1" y="45">AMB-04-SALP01</text>
<g font-size="4.7">
<text x="177.4" y="27.6">Conjunto desmontable.</text>
<text x="177.4" y="33">Se ensambla con perno-excentrica</text>
<text x="304.6" y="261.2">Plano Fabricación</text>
<text x="304.6" y="266.6">Conjunto Salpicadero</text>
<text x="304.6" y="272">Ambar V4</text>
</g>
<g font-size="4.2">
<text x="34" y="9.6">6</text>
<text x="104" y="9.6">5</text>
<text x="174" y="9.6">4</text>
<text x="244" y="9.6">3</text>
<text x="314" y="9.6">2</text>
<text x="384" y="9.6">1</text>
<text x="6.8" y="38.7">D</text>
<text x="410.6" y="38.7">D</text>
<text x="7" y="112.9">C</text>
<text x="410.8" y="112.9">C</text>
<text x="7" y="187.1">B</text>
<text x="410.8" y="187.1">B</text>
<text x="7" y="261.4">A</text>
<text x="410.8" y="261.4">A</text>
<text x="34" y="290.4">6</text>
<text x="104" y="290.4">5</text>
<text x="174" y="290.4">4</text>
<text x="244" y="290.4">3</text>
<text x="314" y="290.4">2</text>
<text x="384" y="290.4">1</text>
</g>
<g font-size="3.9">
<text x="363.6" y="35.3">9</text>
<text x="135.6" y="41.9">9</text>
<text x="303.7" y="37.6">1</text>
<text x="52.4" y="48.2">4</text>
<text x="43.4" y="82.2">6</text>
<text x="391.1" y="83.9">8</text>
<text x="402.5" y="114.3">3</text>
<text x="31.6" y="151.3">5</text>
<text x="393.2" y="152.1">7</text>
<text x="28.6" y="170">3</text>
<text x="179.2" y="207.9">3</text>
<text x="83" y="225.7">ITEM</text>
<text x="95.2" y="225.8">QTY</text>
<text x="109.3" y="225.7">PART NUMBER</text>
<text x="169" y="225.8">DESCRIPTION</text>
<text x="222" y="225.8">ID Ref</text>
<text x="86.1" y="231.1">1</text>
<text x="97.4" y="231.1">1</text>
<text x="104.8" y="231.1">AMB-04-ESTFR02</text>
<text x="139.3" y="231.1">Tablero frontal salpicadero Ambar. e=19mm</text>
<text x="222" y="231.1">2637</text>
<text x="349.4" y="231.8">3</text>
<text x="86.1" y="236.4">2</text>
<text x="97.4" y="236.4">1</text>
<text x="104.8" y="236.4">AMB-04-FOPED03</text>
<text x="139.3" y="236.5">Tablero fondo de pedales Ambar. e=19mm</text>
<text x="222" y="236.4">2641</text>
<text x="86.1" y="241.7">3</text>
<text x="97.4" y="241.7">2</text>
<text x="104.8" y="241.7">AMB-04-LATDEL01</text>
<text x="139.3" y="241.8">Tablero lateral salpicadero Ambar. e=19mm</text>
<text x="222" y="241.7">2636</text>
<text x="86.1" y="247">4</text>
<text x="97.4" y="247">1</text>
<text x="104.8" y="247">AMB-04-RACK01</text>
<text x="139.3" y="247.1">Tablero soporte PC Ambar. e=19mm</text>
<text x="222" y="247">2638</text>
<text x="86.1" y="252.3">5</text>
<text x="86.1" y="257.6">6</text>
<text x="97.4" y="252.3">1</text>
<text x="97.4" y="257.6">1</text>
<text x="104.8" y="252.3">AMB-04-SALP01</text>
<text x="104.8" y="257.6">AMB-04-STEC01</text>
<text x="139.3" y="252.4">Tablero principal salpicadero Ambar. e=19mm</text>
<text x="139.3" y="257.7">Tablero soporte teclado Ambar. e=19mm</text>
<text x="222" y="252.3">2640</text>
<text x="222" y="257.6">2642</text>
<text x="86.1" y="262.9">7</text>
<text x="97.4" y="262.9">1</text>
<text x="104.8" y="262.9">AMB-04-TDEIN01</text>
<text x="139.3" y="263.1">Tapa inferior del salpicadero Ambar. e=16mm</text>
<text x="222" y="262.9">2635</text>
<text x="86.1" y="268.3">8</text>
<text x="97.4" y="268.3">1</text>
<text x="104.8" y="268.3">AMB-04-TDESU01</text>
<text x="139.3" y="268.4">Tapa superior del salpicadero Ambar. e=16mm</text>
<text x="222" y="268.3">2634</text>
<text x="86.1" y="273.6">9</text>
<text x="97.4" y="273.6">1</text>
<text x="104.8" y="273.6">AMB-04-TDEVE01</text>
<text x="139.3" y="273.7">Tablero soporte del ventilador Ambar. e=19mm</text>
<text x="222" y="273.6">2639</text>
<text x="358.5" y="275">AMB-04-SALP01-MAD04</text>
</g>
<g font-size="3.1">
<text x="312.7" y="246.8">Tolerancias para dimensiones lineales y angulares sin indicación individual</text>
<text x="312.7" y="250.4">de tolerancia, según ISO 2768-1:1989</text>
<text x="312.7" y="254">Zonas de rugosidad no especificada, Ra 3.2</text>
<text x="358.7" y="286.4">4</text>
<text x="377.7" y="285.6">A3</text>
<text x="396.2" y="285.9">1 /14</text>
</g>
<g font-size="2.4">
<text x="271.2" y="244.4">MATERIAL:</text>
<text x="271.3" y="252">ACABADO SUPERFICIAL:</text>
<text x="271.4" y="247.9">Generic</text>
<text x="271.2" y="259.7">SCALE:</text>
<text x="350.6" y="260.8">DRAWN: Sergio Torremocha</text>
<text x="391.2" y="260.6">09/05/2016</text>
<text x="350.6" y="267">CHECKED: Antonio Garcia</text>
<text x="391.2" y="266.7">09/05/2016</text>
<text x="350.6" y="271.4">DWG NO:</text>
<text x="350.8" y="276.9">Id. Ref:</text>
<text x="350.8" y="282.8">REV</text>
<text x="371.2" y="282.9">SIZE</text>
<text x="390.9" y="282.9">SHEET</text>
</g>
</svg>
